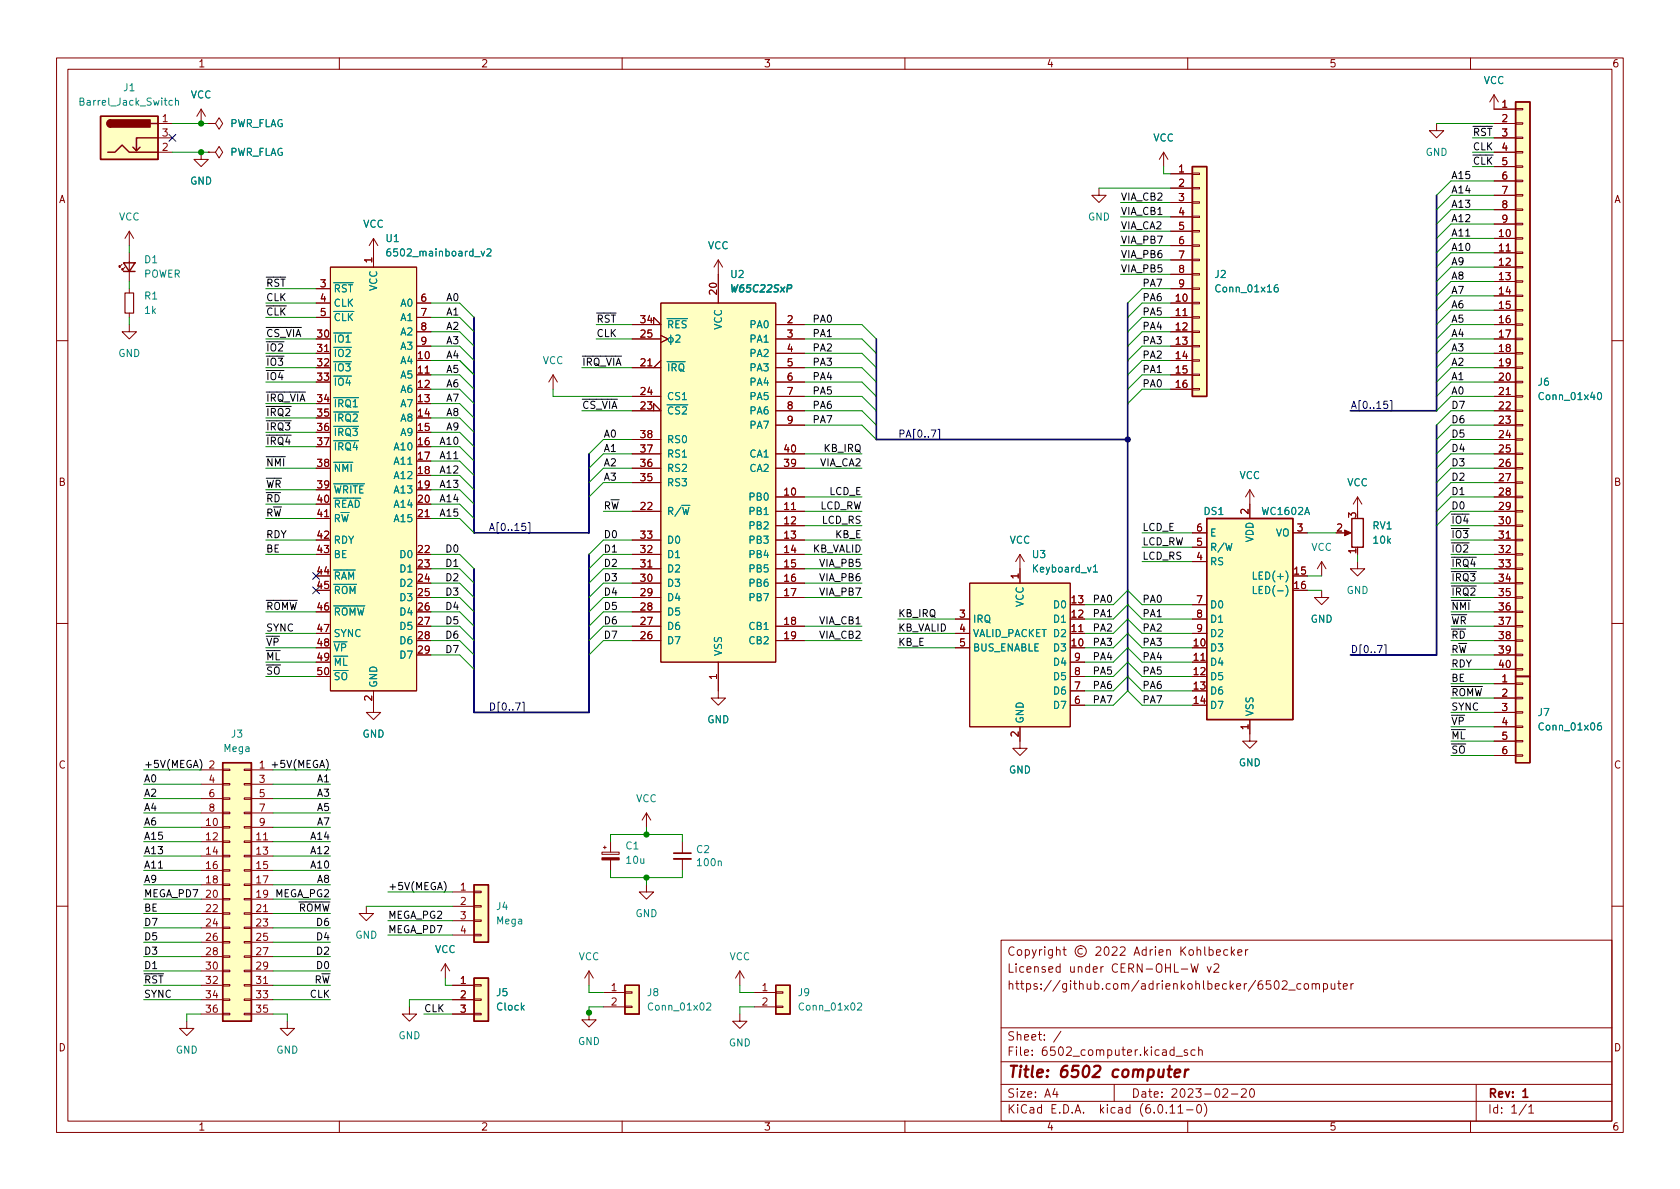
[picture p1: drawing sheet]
<svg xmlns="http://www.w3.org/2000/svg" width="297mm" height="210mm" viewBox="0 0 297 210" stroke-linecap="round" stroke-linejoin="round" font-family="sans-serif">
<g fill="none" stroke="#840000" stroke-width=".18">
<path d="M10 10.2h277v190.1h-277zM12 12.2h273v186.1h-273zM35.6 19.3l-.8 1.3M35.6 19.3v2.5M35.6 19.3l.7 1.3M60 10.2v2M110 10.2v2M160 10.2v2M210 10.2v2M260 10.2v2M264.2 16.8v2.5h3.8M264.2 16.8l-.8 1.2"/>
<path d="M264.2 16.8l.7 1.2M268 19.2h1.2v.2h-1.2zM27.9 21.8h2.6M27.9 24.4h2.6M27.9 26.9h2.6M35.6 26.9v1.3h1.2l-1.2 1.3-1.3-1.3h1.3M36.8 26.9h1.3l.6-1 .7 1-.7 1-.6-1M36.8 26.9h.1M36.8 21.8h1.3l.6-1 .7 1-.7 1.1-.6-1.1M36.8 21.8h.1M194.3 33.3v1.2h1.3l-1.3 1.3-1.3-1.3h1.3M205.7 26.9l-.7 1.3"/>
<path d="M205.7 26.9v2.6M205.7 26.9l.8 1.3M207 30.7h3.8M207 33.3h3.8M207 35.8h3.8M207 38.3h3.8M210.8 38.2h1.3v.3h-1.3zM210.8 35.7h1.3v.2h-1.3zM210.8 33.1h1.3v.3h-1.3zM210.8 30.6h1.3v.3h-1.3zM254 21.8v1.3h1.3l-1.3 1.3-1.3-1.3h1.3M264.2 21.8h3.8"/>
<path d="M264.2 24.4h3.8M264.2 26.9h3.8M264.2 29.5h3.8M264.2 32h3.8M264.2 34.5h3.8M264.2 37.1h3.8M264.2 39.6h3.8M268 39.5h1.2v.2h-1.2zM268 37h1.2v.2h-1.2zM268 34.4h1.2v.3h-1.2zM268 31.9h1.2v.2h-1.2zM268 29.3h1.2v.3h-1.2z"/>
<path d="M268 26.8h1.2v.2h-1.2zM268 24.3h1.2v.2h-1.2zM268 21.7h1.2v.3h-1.2zM21.6 46.7l-.5 .5v-.2v.2h.2M22.1 47.2l-.5 .5v-.2v.2h.2M22.9 57.4v1.3h1.2l-1.2 1.2-1.3-1.2h1.3M22.9 40.9v2.5M22.9 44.7v5.1M22.9 51v.8M22.9 55.4v.7M22.9 40.9l-.8 1.3M22.9 40.9l.7 1.3"/>
<path d="M55.9 59.9h2.5M55.9 53.6h2.5M55.9 56.1h2.5M55.9 51h2.5M58.4 47.2h15.3v75h-15.3zM66 42.2v5M66 42.2l-.7 1.2M66 42.2l.8 1.2M73.7 53.6h2.5M73.7 56.1h2.5M73.7 58.7h2.5M111.8 57.4h5l-1.2-1.3v1.3"/>
<path d="M111.8 59.9h5M116.8 53.6h20.4v63.5h-20.4zM116.8 59.3l1.3 .6-1.3 .7M127 46v7.6M127 46l-.8 1.2M127 46l.8 1.2M137.2 57.4h5M137.2 59.9h5M207 53.6h3.8M207 56.1h3.8M207 58.7h3.8M207 40.9h3.8"/>
<path d="M207 43.4h3.8M207 46h3.8M207 48.5h3.8M207 51h3.8M209.2 55.8h.7M210.8 58.5h1.3v.3h-1.3zM210.8 56h1.3v.3h-1.3zM210.8 53.5h1.3v.2h-1.3zM210.8 50.9h1.3v.3h-1.3zM210.8 48.4h1.3v.2h-1.3zM210.8 45.8h1.3v.3h-1.3zM210.8 43.3h1.3v.3h-1.3z"/>
<path d="M210.8 40.8h1.3v.2h-1.3zM264.2 42.2h3.8M264.2 44.7h3.8M264.2 47.2h3.8M264.2 49.8h3.8M264.2 52.3h3.8M264.2 54.9h3.8M264.2 57.4h3.8M264.2 59.9h3.8M266.3 44.4h.7M268 59.8h1.2v.3h-1.2zM268 57.3h1.2v.2h-1.2z"/>
<path d="M268 54.7h1.2v.3h-1.2zM268 52.2h1.2v.2h-1.2zM268 49.7h1.2v.2h-1.2zM268 47.1h1.2v.3h-1.2zM268 44.6h1.2v.2h-1.2zM268 42h1.2v.3h-1.2zM10 60.2h2M55.9 62.5h2.5M55.9 65h2.5M55.9 67.6h2.5M55.9 71.4h2.5M55.9 73.9h2.5"/>
<path d="M55.9 76.4h2.5M55.9 79h2.5M57.4 62.2h.7M73.7 61.2h2.5M73.7 63.7h2.5M73.7 66.3h2.5M73.7 68.8h2.5M73.7 71.4h2.5M73.7 73.9h2.5M73.7 76.4h2.5M73.7 79h2.5M75.2 66h.7"/>
<path d="M97.8 66.3l-.8 1.3M97.8 66.3v2.5M97.8 66.3l.8 1.3M111.8 72.6h5l-1.2-1.2v1.2M111.8 65h5M111.8 70.1h5M111.8 77.7h5M114.5 64.7h.8M116.8 63.7l-1.2 1.3M137.2 62.5h5M137.2 65h5M137.2 67.6h5"/>
<path d="M137.2 70.1h5M137.2 72.6h5M137.2 75.2h5M207 61.2h3.8M207 63.7h3.8M207 66.3h3.8M207 68.8h3.8M210.8 68.7h1.3v.3h-1.3zM210.8 66.2h1.3v.2h-1.3zM210.8 63.6h1.3v.3h-1.3zM210.8 61.1h1.3v.2h-1.3zM264.2 62.5h3.8"/>
<path d="M264.2 65h3.8M264.2 67.6h3.8M264.2 70.1h3.8M264.2 72.6h3.8M264.2 75.2h3.8M264.2 77.7h3.8M266.3 69.8h.7M268 77.6h1.2v.2h-1.2zM268 75.1h1.2v.2h-1.2zM268 72.5h1.2v.3h-1.2zM268 70h1.2v.2h-1.2zM268 67.4h1.2v.3h-1.2z"/>
<path d="M268 64.9h1.2v.2h-1.2zM268 62.4h1.2v.2h-1.2zM285 60.2h2M55.9 82.8h2.5M55.9 95.5h2.5M55.9 98h2.5M55.9 86.6h2.5M55.9 89.1h2.5M55.9 91.7h2.5M57.4 91.4h.7M73.7 98h2.5M73.7 81.5h2.5"/>
<path d="M73.7 84.1h2.5M73.7 86.6h2.5M73.7 89.1h2.5M73.7 91.7h2.5M75.2 91.4h.7M111.8 80.3h5M111.8 82.8h5M111.8 85.3h5M111.8 90.4h5M111.8 95.5h5M111.8 98h5M137.2 80.3h5"/>
<path d="M137.2 82.8h5M137.2 87.9h5M137.2 90.4h5M137.2 93h5M137.2 95.5h5M137.2 98h5M139.9 90.1h.8M180.3 98l-.7 1.3M180.3 98v5.1M180.3 98l.8 1.3M210.8 94.2h2.6M210.8 99.3h2.6"/>
<path d="M210.8 96.8h2.6M221 86.6l-.8 1.3M221 86.6v5.1M221 86.6l.7 1.3M228.6 94.2h2.5M233.7 99.3l-.8 1.3M233.7 99.3v2.5M233.7 99.3l.7 1.3M237.5 94.2h1M240 99.3v1.3h1.3l-1.3 1.2-1.2-1.2h1.2M240 87.9v2.5M240 96.8v1.2"/>
<path d="M240 87.9l-.7 1.2M240 87.9l.8 1.2M264.2 80.3h3.8M264.2 82.8h3.8M264.2 85.3h3.8M264.2 87.9h3.8M264.2 90.4h3.8M264.2 93h3.8M264.2 95.5h3.8M264.2 98h3.8M266.3 95.2h.7M268 97.9h1.2v.3h-1.2z"/>
<path d="M268 95.4h1.2v.2h-1.2zM268 92.8h1.2v.3h-1.2zM268 90.3h1.2v.2h-1.2zM268 87.8h1.2v.2h-1.2zM268 85.2h1.2v.3h-1.2zM268 82.7h1.2v.2h-1.2zM268 80.1h1.2v.3h-1.2zM10 110.2h2M55.9 108.2h2.5M55.9 114.5h2.5M55.9 117.1h2.5M55.9 119.6h2.5"/>
<path d="M55.9 101.8h2.5M55.9 104.4h2.5M55.9 112h2.5M73.7 100.6h2.5M73.7 103.1h2.5M73.7 105.7h2.5M73.7 108.2h2.5M73.7 110.7h2.5M73.7 113.3h2.5M73.7 115.8h2.5M111.8 100.6h5M111.8 103.1h5"/>
<path d="M111.8 105.7h5M111.8 108.2h5M111.8 110.7h5M111.8 113.3h5M114.5 100.3h.8M127 117.1v6.3h1.3l-1.3 1.3-1.3-1.3h1.3M137.2 100.6h5M137.2 103.1h5M137.2 105.7h5M137.2 110.7h5M137.2 113.3h5M168.9 114.5h2.5"/>
<path d="M168.9 109.5h2.5M168.9 112h2.5M171.4 103.1h17.8v25.4h-17.8zM189.2 114.5h2.6M189.2 117.1h2.6M189.2 119.6h2.6M189.2 106.9h2.6M189.2 109.5h2.6M189.2 112h2.6M190.7 111.7h.8M210.8 114.5h2.6M210.8 117.1h2.6"/>
<path d="M210.8 119.6h2.6M210.8 106.9h2.6M210.8 109.5h2.6M210.8 112h2.6M212.3 116.8h.8M228.6 101.8h2.5M228.6 104.4h2.5M233.7 104.4v1.3h1.2l-1.2 1.2-1.3-1.2h1.3M264.2 100.6h3.8M264.2 103.1h3.8M264.2 105.7h3.8M264.2 108.2h3.8"/>
<path d="M264.2 110.7h3.8M264.2 113.3h3.8M264.2 115.8h3.8M264.2 118.4h3.8M268 118.2h1.2v.3h-1.2zM268 115.7h1.2v.2h-1.2zM268 113.2h1.2v.2h-1.2zM268 110.6h1.2v.3h-1.2zM268 108.1h1.2v.2h-1.2zM268 105.5h1.2v.3h-1.2zM268 103h1.2v.2h-1.2zM268 100.5h1.2v.2h-1.2z"/>
<path d="M285 110.2h2M35.6 136.1h3.8M35.6 138.7h3.8M39.4 138.6h1.2v.2h-1.2zM39.4 136h1.2v.3h-1.2zM43.2 138.6h1.2v.2h-1.2zM43.2 136h1.2v.3h-1.2zM44.4 136.1h3.9M44.4 138.7h3.9M66 122.2v3.8h1.3l-1.3 1.2-1.2-1.2h1.2M180.3 128.5v3.8h1.3l-1.3 1.3-1.2-1.3h1.2M189.2 122.2h2.6"/>
<path d="M189.2 124.7h2.6M210.8 122.2h2.6M210.8 124.7h2.6M221 127.2v3.9h1.2l-1.2 1.2-1.3-1.2h1.3M264.2 120.9h3.8M264.2 123.4h3.8M264.2 126h3.8M264.2 128.5h3.8M264.2 131.1h3.8M264.2 133.6h3.8M268 133.5h1.2v.2h-1.2zM268 130.9h1.2v.3h-1.2z"/>
<path d="M268 128.4h1.2v.2h-1.2zM268 125.9h1.2v.2h-1.2zM268 123.3h1.2v.3h-1.2zM268 120.8h1.2v.2h-1.2zM35.6 146.3h3.8M35.6 148.8h3.8M35.6 151.4h3.8M35.6 153.9h3.8M35.6 156.5h3.8M35.6 159h3.8M35.6 141.2h3.8M35.6 143.8h3.8"/>
<path d="M39.4 158.9h1.2v.2h-1.2zM39.4 156.3h1.2v.3h-1.2zM39.4 153.8h1.2v.2h-1.2zM39.4 151.3h1.2v.2h-1.2zM39.4 148.7h1.2v.3h-1.2zM39.4 146.2h1.2v.2h-1.2zM39.4 143.6h1.2v.3h-1.2zM39.4 141.1h1.2v.2h-1.2zM43.2 158.9h1.2v.2h-1.2zM43.2 156.3h1.2v.3h-1.2zM43.2 153.8h1.2v.2h-1.2zM43.2 151.3h1.2v.2h-1.2z"/>
<path d="M43.2 148.7h1.2v.3h-1.2zM43.2 146.2h1.2v.2h-1.2zM43.2 143.6h1.2v.3h-1.2zM43.2 141.1h1.2v.2h-1.2zM44.4 146.3h3.9M44.4 148.8h3.9M44.4 151.4h3.9M44.4 153.9h3.9M44.4 156.5h3.9M44.4 159h3.9M44.4 141.2h3.9M44.4 143.8h3.9"/>
<path d="M46.6 148.5h.7M80 157.7h3.8M83.8 157.6h1.3v.3h-1.3zM106.4 150.7h3.1v.4h-3.1zM106.7 149.9h.5M106.9 149.6v.5M107.9 148.8v1.9M107.9 152.1v1.8M114.3 156.5v1.2h1.3l-1.3 1.3-1.3-1.3h1.3M114.3 143.8l-.8 1.2M114.3 143.8v2.5M114.3 143.8l.8 1.2"/>
<path d="M120.6 148.8v2.1M120.6 151.9v2M10 160.2h2M35.6 174.2h3.8M35.6 176.8h3.8M35.6 179.3h3.8M35.6 161.5h3.8M35.6 164.1h3.8M35.6 166.6h3.8M35.6 169.2h3.8M35.6 171.7h3.8M39.4 179.2h1.2v.2h-1.2z"/>
<path d="M39.4 176.7h1.2v.2h-1.2zM39.4 174.1h1.2v.3h-1.2zM39.4 171.6h1.2v.2h-1.2zM39.4 169h1.2v.3h-1.2zM39.4 166.5h1.2v.2h-1.2zM39.4 164h1.2v.2h-1.2zM39.4 161.4h1.2v.3h-1.2zM43.2 179.2h1.2v.2h-1.2zM43.2 176.7h1.2v.2h-1.2zM43.2 174.1h1.2v.3h-1.2zM43.2 171.6h1.2v.2h-1.2zM43.2 169h1.2v.3h-1.2z"/>
<path d="M43.2 166.5h1.2v.2h-1.2zM43.2 164h1.2v.2h-1.2zM43.2 161.4h1.2v.3h-1.2zM44.4 174.2h3.9M44.4 176.8h3.9M44.4 179.3h3.9M44.4 161.5h3.9M44.4 164.1h3.9M44.4 166.6h3.9M44.4 169.2h3.9M44.4 171.7h3.9M46.6 173.9h.7"/>
<path d="M46.6 161.2h.7M64.8 160.3v1.2h1.2l-1.2 1.3-1.3-1.3h1.3M72.4 178v1.3h1.3l-1.3 1.3-1.3-1.3h1.3M78.7 170.4l-.7 1.3M78.7 170.4v2.6M78.7 170.4l.8 1.3M80 174.2h3.8M80 176.8h3.8M80 179.3h3.8M80 160.3h3.8M80 162.8h3.8M80 165.3h3.8"/>
<path d="M83.8 179.2h1.3v.2h-1.3zM83.8 176.7h1.3v.2h-1.3zM83.8 174.1h1.3v.3h-1.3zM83.8 165.2h1.3v.3h-1.3zM83.8 162.7h1.3v.2h-1.3zM83.8 160.1h1.3v.3h-1.3zM104.1 179.1v1.2h1.3l-1.3 1.3-1.2-1.3h1.2M104.1 171.7l-.7 1.3M104.1 171.7v2.5M104.1 171.7l.8 1.3M106.7 175.5h3.8M106.7 178h3.8"/>
<path d="M110.5 177.9h1.3v.3h-1.3zM110.5 175.4h1.3v.2h-1.3zM130.8 179.3v1.3h1.3l-1.3 1.3-1.3-1.3h1.3M130.8 171.7l-.8 1.3M130.8 171.7v2.5M130.8 171.7l.8 1.3M133.3 175.5h3.9M133.3 178h3.9M137.2 177.9h1.2v.3h-1.2zM137.2 175.4h1.2v.2h-1.2zM177 166.3h108v32h-108zM187.4 171l-.4-.1-.3 .3v.4l.2 .3h.5"/>
<path d="M187.4 170.4v1.5M187.9 167.9h.6M188.1 167.4v1.3l.4 .2M191.4 167.8a.52 .52 0 0 0-.8 .4 .52 .52 0 0 0 .8 .4M193.8 167.6l.6-.2 .2 .2v.3l-.9 1h.9M195.4 167.6l.2-.2a.81 .81 0 0 1 .6 .7 .81 .81 0 0 1-.3 .8h-.2a.81 .81 0 0 1-.3-1.3zM196.6 167.6l.6-.2 .2 .2 .1 .3-.9 1h.9M198.1 167.6l.5-.2 .3 .2v.3l-.9 1h.9M210.6 170.4l.3 1.5 .3-1 .3 1 .4-1.5M220.2 167.9v1M220.6 167.9l-.2 .1-.2 .2M226.7 173.6l.6-.2 .2 .2 .1 .3-1 1h1"/>
<path d="M227.9 175.1h1.1M230 174l-.4-.1-.3 .3v.4l.1 .3h.6M230.7 174l.4-.1 .3 .3v.4l-.3 .3h-.4l-.1-.3v-.4zM232 174.1l.2-.2 .4 .1v.9M232 173.9v1M232.6 174.1l.3-.2 .3 .1 .1 .9M234 174l.4-.1 .3 .3v.4l-.1 .3h-.6M234 173.9v1.5M235.4 173.9v1h.4l.2-.1M236 173.9v1M236.5 173.9h.6M236.7 173.4v1.3l.4 .2"/>
<path d="M237.5 174.4l.7-.1-.1-.3-.4-.1-.2 .2 .1 .8h.5M238.9 173.9v1M239.3 173.9l-.3 .1-.1 .2M285 160.2h2M33 180.6v1.3h1.3l-1.3 1.2-1.3-1.2h1.3M50.8 180.6v1.3h1.3l-1.3 1.2-1.3-1.2h1.3M60 198.3v2M110 198.3v2M160 198.3v2M177 194.8h108M177 191.8h108M177 187.8h108"/>
<path d="M177 181.8h108M182.5 186.5v.1M182.5 185.7v.1M184.6 183.8v.1M184.6 183v.1M187.6 182.4l-1.3 1.9M197 191.8v3M209.9 185.7l-.3-.1-.2 .2v.3l.5 .1v.4h-.5M210 198.3v2M211.3 185.7l-.4-.1-.3 .3v.4l.1 .3h.6M211.8 195.4l.1-.1a.81 .81 0 0 1 .6 .7 .81 .81 0 0 1-.3 .8h-.1a.81 .81 0 0 1-.6-.6 .81 .81 0 0 1 .3-.8zM211.9 185.8l.2-.2 .4 .1 .1 .9"/>
<path d="M211.9 185.1v1.5M212.9 195.1a1.72 1.72 0 0 1 0 2.3M217.7 193.5h1.2M219.5 192.7l.6-.2 .2 .2 .1 .3-1 1h1M221.1 192.7l.2-.2a.81 .81 0 0 1 .6 .7 .81 .81 0 0 1-.3 .8h-.2a.81 .81 0 0 1-.3-1.3zM260 198.3v2M261 191.8v6.5M270.3 195.8l.4-.5v1.5M270.3 196.8h.9"/>
<circle cx="191.1" cy="168.2" r="1"/>
</g>
<path d="M193.5 188.7l.3-.2h.4a.45 .45 0 0 1 .3 .5l-.1 .3-1.3 1.2h1.3" fill="none" stroke="#840000" stroke-width=".4"/>
<g fill="#ffffc2" stroke="#ffffc2" stroke-width=".18">
<path d="M268 18h2.5v101.6h-2.5z"/>
<path d="M268 119.6h2.5v15.3h-2.5z"/>
<path d="M210.8 29.5h2.6v40.6h-2.6z"/>
<path d="M213.4 91.7h15.2v35.5h-15.2z"/>
<path d="M17.8 20.6h10.1v7.6h-10.1z"/>
<path d="M83.8 173h2.6v7.6h-2.6z"/>
<path d="M83.8 156.5h2.6v10.1h-2.6z"/>
<path d="M137.2 174.2h2.5v5.1h-2.5z"/>
<path d="M110.5 174.2h2.5v5.1h-2.5z"/>
<path d="M58.4 47.2h15.3v75h-15.3z"/>
<path d="M171.4 103.1h17.8v25.4h-17.8z"/>
<path d="M39.4 134.9h5v45.7h-5z"/>
<path d="M116.8 53.6h20.4v63.5h-20.4z"/>
</g>
<g fill="none" stroke="#840000" stroke-width=".25">
<path d="M268 18h2.5v101.6h-2.5zM17.8 20.6h10.1v7.6h-10.1zM19 26.9h1.3l1.3-1.3 1.3 1.3h5M19.6 21.2a.64 .64 0 0 0-.7 .6 .64 .64 0 0 0 .7 .7M24.8 26l-.7 .7M26.7 21.8h1.2M27.9 24.4h-3.8v2.3l-.6-.7M210.8 29.5h2.6v40.6h-2.6zM21.8 46.5h2.1l-1 1.5zM21.8 48h2.1M213.4 91.7h15.2v35.5h-15.2zM239 91.7h2v5.1h-2z"/>
<path d="M268 119.6h2.5v15.3h-2.5zM39.4 134.9h5v45.7h-5zM83.8 156.5h2.6v10.1h-2.6zM83.8 173h2.6v7.6h-2.6zM110.5 174.2h2.5v5.1h-2.5zM137.2 174.2h2.5v5.1h-2.5z"/>
</g>
<g fill="none" stroke="#008484" stroke-width=".18">
<path d="M30.5 17.8h-.4l-.2 .2 .1 .5h.5M31 17.9l.2-.1h.3l.1 .8M31 17.3v1.3M59 50h3.5M59 58.9h3.1M83.9 45.4h1M85.1 44.4l.3 .9 .3-.9M86.1 44.1l.5-.1 .2 .4-.8 .9h.8M117.9 56.3h3.7M118.6 59.2v1.7M119.5 59.4l.5-.2 .2 .4-.8 .9h.8M225.9 50.4h-.4a.86 .86 0 0 0 0 1.2l.5-.1v-.4l-.2-.3h-.3l-.2 .3"/>
<path d="M59 70.3h4.4M117.9 64h3.2M120.4 71.6h1.2M282.6 69.5l.1-.1a.68 .68 0 0 1 .5 .6 .68 .68 0 0 1-.5 .7 .85 .85 0 0 1-.1-1.2zM59 81.7h3.4M59 85.6h5.4M120.5 89.4h1.5M59 100.8h3.8M59 107.1h5.5M193.3 100.2l.4-.3v1.3M193.3 101.2h.8M227.4 101a1.46 1.46 0 0 1 0 1.9"/>
<path d="M227.4 103.5a1.46 1.46 0 0 1 0 1.9M283 127.8l-.3 .1a.86 .86 0 0 0 0 1.2l.4-.1 .1-.5-.3-.2h-.2l-.3 .2M127 152.4l.2-.2 .3 .1v.8M125 177.5l.4-.1 .3 .3-.8 .9h.8M151.6 177.5l.5-.1 .3 .3-.8 .9h.8"/>
<circle cx="118.6" cy="60.1" r=".44"/>
</g>
<g fill="#840000" stroke="#840000" stroke-width=".18">
<path d="M237.7 93.7l1.2 .5-1.2 .5z"/>
<path d="M106.4 151.7h3.1v.4h-3.1z"/>
</g>
<path d="M22.1 51.8h1.5v3.6h-1.5z" fill="none" stroke="#840000" stroke-width=".2"/>
<g fill="#840000" stroke="#840000" stroke-width=".25">
<path d="M19.1 21.4l.5-.2v1.3a.64 .64 0 0 1-.6-.4 .64 .64 0 0 1 .1-.7z"/>
<path d="M19.6 21.2h6.9v1.3h-6.9z"/>
</g>
<path d="M119.1 151.9h3.1" fill="none" stroke="#840000" stroke-width=".33"/>
<path d="M119.1 150.9h3.1" fill="none" stroke="#840000" stroke-width=".3"/>
<path d="M139.2 51h.6l.2-.2-.1-.3-.1-.1h-.5l-.2 1.2" fill="none" stroke="#008484" stroke-width=".25"/>
<g fill="none" stroke="#000084" stroke-width=".18">
<path d="M29.9 23.8l1.2 1.2M31.1 23.8l-1.2 1.2M165.8 75.9h.3v1.8h-.3M245.3 71h-.6l-.1 .6 .2-.2 .4 .1 .2 .2-.1 .4-.2 .1-.5-.1M245.8 70.8h.3v1.9h-.3M92.9 92.5h-.6l-.1 .7 .2-.2 .4 .1 .2 .2-.1 .4-.2 .1-.5-.1M93.4 92.4h.3v1.8h-.3M55.3 101.2l1.2 1.3M55.3 103.8l1.2 1.2M56.5 101.2l-1.2 1.3M56.5 103.8l-1.2 1.2M244.8 114h.3v1.8h-.3"/>
<path d="M92.4 124.2h.3v1.8h-.3"/>
</g>
<path d="M107.1 89.4l.6-.1 .1-.1-.1-.3-.6-.2v1.3M107.4 89.4l.4 .6M108 88.4h1.5M108.2 88.7l.3 1.3 .3-.9 .2 .9 .3-1.3M48 118l-.4-.1-.2 .2v.3l.5 .3 .1 .3-.2 .2h-.5M48.7 118l.1-.1a.43 .43 0 0 1 .6 .5v.4a.42 .42 0 0 1-.5 .4 .42 .42 0 0 1-.4-.4v-.4zM35.3 134.3a1.46 1.46 0 0 1 0 1.9M57.7 134.3a1.46 1.46 0 0 1 0 1.9M257.6 132l-.5-.1-.2 .3 .1 .3 .5 .2v.4l-.2 .1-.4-.1M258.1 132.1l.3-.2a.43 .43 0 0 1 .5 .4v.5a.42 .42 0 0 1-.4 .4 .42 .42 0 0 1-.4-.4zM78.5 155.9a1.46 1.46 0 0 1 0 1.9" fill="none" stroke="#000" stroke-width=".18"/>
<path d="M254 34.5v38.1h-15.2M83.8 56.1v38.1h20.3v-13.9M154.9 59.9v17.8h44.5M199.4 53.6v68.6M254 75.2v40.6h-15.2M104.1 98v28h-20.3v-25.4" fill="none" stroke="#000084" stroke-width=".3"/>
<g fill="none" stroke="#008400" stroke-width=".18">
<path d="M30.5 21.8h6.3M30.5 26.9h6.3M194.3 33.3h12.7M198.1 35.8h8.9M198.1 38.3h8.9M205.7 29.5v1.2h1.3M254 21.8h10.2M260.3 26.9h3.9M260.3 24.4h3.9M260.3 29.5h3.9M264.2 39.6h-7.7l-2.5 2.6M264.2 37.1h-7.7l-2.5 2.5"/>
<path d="M264.2 34.5h-7.7l-2.5 2.6M264.2 32h-7.7l-2.5 2.5M22.9 43.4v1.3M22.9 49.8v1.2M22.9 56.1v1.3M47 59.9h8.9M47 56.1h8.9M47 53.6h8.9M47 51h8.9M76.2 56.1h5.1l2.5 2.6M76.2 53.6h5.1l2.5 2.5M76.2 58.7h5.1l2.5 2.5"/>
<path d="M105.4 59.9h6.4M105.4 57.4h6.4M142.2 59.9h10.2l2.5 2.6M142.2 57.4h10.2l2.5 2.5M198.1 46h8.9M198.1 43.4h8.9M198.1 48.5h8.9M198.1 40.9h8.9M207 56.1h-5.1l-2.5 2.6M207 53.6h-5.1l-2.5 2.5M207 51h-5.1l-2.5 2.6M207 58.7h-5.1l-2.5 2.5"/>
<path d="M264.2 59.9h-7.7l-2.5 2.6M264.2 57.4h-7.7l-2.5 2.5M264.2 42.2h-7.7l-2.5 2.5M264.2 44.7h-7.7l-2.5 2.5M264.2 47.2h-7.7l-2.5 2.6M264.2 54.9h-7.7l-2.5 2.5M264.2 49.8h-7.7l-2.5 2.5M264.2 52.3h-7.7l-2.5 2.6M47 67.6h8.9M47 62.5h8.9M47 65h8.9M47 79h8.9"/>
<path d="M47 76.4h8.9M47 73.9h8.9M47 71.4h8.9M76.2 61.2h5.1l2.5 2.5M76.2 68.8h5.1l2.5 2.6M76.2 79h5.1l2.5 2.5M76.2 66.3h5.1l2.5 2.5M76.2 76.4h5.1l2.5 2.6M76.2 73.9h5.1l2.5 2.5M76.2 71.4h5.1l2.5 2.5M76.2 63.7h5.1l2.5 2.6M97.8 68.8v1.3h14"/>
<path d="M102.9 72.6h8.9M102.9 65h8.9M111.8 77.7h-5.1l-2.6 2.6M142.2 72.6h10.2l2.5 2.6M142.2 70.1h10.2l2.5 2.5M142.2 67.6h10.2l2.5 2.5M142.2 62.5h10.2l2.5 2.5M142.2 65h10.2l2.5 2.6M142.2 75.2h10.2l2.5 2.5M207 61.2h-5.1l-2.5 2.5M207 68.8h-5.1l-2.5 2.6M207 66.3h-5.1l-2.5 2.5"/>
<path d="M207 63.7h-5.1l-2.5 2.6M264.2 72.6h-7.7l-2.5 2.6M264.2 70.1h-7.7l-2.5 2.5M264.2 67.6h-7.7l-2.5 2.5M264.2 62.5h-7.7l-2.5 2.5M264.2 65h-7.7l-2.5 2.6M264.2 77.7h-7.7l-2.5 2.6M264.2 75.2h-7.7l-2.5 2.5M47 95.5h8.9M47 98h8.9M47 82.8h8.9M47 86.6h8.9"/>
<path d="M47 89.1h8.9M47 91.7h8.9M76.2 98h5.1l2.5 2.6M76.2 81.5h5.1l2.5 2.6M76.2 86.6h5.1l2.5 2.5M76.2 89.1h5.1l2.5 2.6M76.2 91.7h5.1l2.5 2.5M76.2 84.1h5.1l2.5 2.5M106.7 90.4h5.1M111.8 95.5h-5.1l-2.6 2.5M111.8 98h-5.1l-2.6 2.6M111.8 85.3h-5.1l-2.6 2.6"/>
<path d="M111.8 80.3h-5.1l-2.6 2.5M111.8 82.8h-5.1l-2.6 2.5M142.2 95.5h10.2M142.2 90.4h10.2M142.2 93h10.2M142.2 98h10.2M142.2 87.9h10.2M142.2 80.3h10.2M142.2 82.8h10.2M201.9 94.2h8.9M201.9 96.8h8.9M201.9 99.3h8.9"/>
<path d="M231.1 94.2h5.1M240 98v1.3M256.5 95.5h7.7M256.5 93h7.7M256.5 98h7.7M264.2 90.4h-7.7l-2.5 2.6M264.2 87.9h-7.7l-2.5 2.5M264.2 85.3h-7.7l-2.5 2.6M264.2 80.3h-7.7l-2.5 2.5M264.2 82.8h-7.7l-2.5 2.5M47 108.2h8.9M47 112h8.9"/>
<path d="M47 114.5h8.9M47 117.1h8.9M47 119.6h8.9M76.2 108.2h5.1l2.5 2.5M76.2 103.1h5.1l2.5 2.6M76.2 105.7h5.1l2.5 2.5M76.2 113.3h5.1l2.5 2.5M76.2 100.6h5.1l2.5 2.5M76.2 110.7h5.1l2.5 2.6M76.2 115.8h5.1l2.5 2.6M111.8 108.2h-5.1l-2.6 2.5M111.8 103.1h-5.1l-2.6 2.6"/>
<path d="M111.8 105.7h-5.1l-2.6 2.5M111.8 113.3h-5.1l-2.6 2.5M111.8 100.6h-5.1l-2.6 2.5M111.8 110.7h-5.1l-2.6 2.6M142.2 103.1h10.2M142.2 105.7h10.2M142.2 113.3h10.2M142.2 100.6h10.2M142.2 110.7h10.2M158.7 112h10.2M158.7 114.5h10.2M158.7 109.5h10.2"/>
<path d="M191.8 112h5l2.6-2.5 2.5 2.5h8.9M191.8 114.5h5l2.6-2.5 2.5 2.5h8.9M191.8 109.5h5l2.6-2.6 2.5 2.6h8.9M191.8 106.9h5l2.6-2.5 2.5 2.5h8.9M191.8 117.1h5l2.6-2.6 2.5 2.6h8.9M191.8 119.6h5l2.6-2.5 2.5 2.5h8.9M231.1 101.8h2.6M231.1 104.4h2.6M256.5 108.2h7.7M256.5 103.1h7.7M256.5 105.7h7.7M256.5 113.3h7.7"/>
<path d="M256.5 100.6h7.7M256.5 110.7h7.7M256.5 115.8h7.7M256.5 118.4h7.7M25.4 138.7h10.2M25.4 136.1h10.2M48.3 138.7h10.1M48.3 136.1h10.1M191.8 124.7h5l2.6-2.5 2.5 2.5h8.9M191.8 122.2h5l2.6-2.6 2.5 2.6h8.9M256.5 126h7.7M256.5 123.4h7.7"/>
<path d="M256.5 120.9h7.7M256.5 128.5h7.7M256.5 133.6h7.7M256.5 131.1h7.7M25.4 146.3h10.2M25.4 148.8h10.2M25.4 143.8h10.2M25.4 141.2h10.2M25.4 151.4h10.2M25.4 153.9h10.2M25.4 156.5h10.2M25.4 159h10.2"/>
<path d="M48.3 146.3h10.1M48.3 148.8h10.1M48.3 143.8h10.1M48.3 141.2h10.1M48.3 151.4h10.1M48.3 153.9h10.1M48.3 156.5h10.1M48.3 159h10.1M68.6 157.7h11.4M107.9 153.9v1.3h12.7v-1.3M107.9 148.8v-1.2h12.7v1.2M114.3 146.3v1.3"/>
<path d="M114.3 155.2v1.3M25.4 174.2h10.2M25.4 176.8h10.2M25.4 166.6h10.2M25.4 171.7h10.2M25.4 169.2h10.2M25.4 164.1h10.2M25.4 161.5h10.2M35.6 179.3h-2.6v1.3M48.3 174.2h10.1M48.3 176.8h10.1M48.3 179.3h2.5v1.3"/>
<path d="M48.3 166.6h10.1M48.3 171.7h10.1M48.3 169.2h10.1M48.3 164.1h10.1M48.3 161.5h10.1M64.8 160.3h15.2M68.6 162.8h11.4M68.6 165.3h11.4M74.9 179.3h5.1M78.7 173v1.2h1.3M80 176.8h-7.6v1.2M104.1 174.2v1.3h2.6"/>
<path d="M106.7 178h-2.6v1.3M130.8 174.2v1.3h2.5M133.3 178h-2.5v1.3"/>
</g>
<g fill="#008400" stroke="#008400" stroke-width=".18">
<circle cx="35.6" cy="26.9" r=".46"/>
<circle cx="35.6" cy="21.8" r=".46"/>
<circle cx="114.3" cy="155.2" r=".46"/>
<circle cx="104.1" cy="179.1" r=".46"/>
<circle cx="114.3" cy="147.6" r=".46"/>
</g>
<circle cx="199.4" cy="77.7" r=".46" fill="#000084" stroke="#000084" stroke-width=".18"/>
<g font-size="2.8" fill="#840000">
<text x="178" y="191.2">Title:</text>
<text x="187.3" y="191.2">6502</text>
<text x="196.8" y="191.2">computer</text>
</g>
<g font-size="2.1" fill="#840000">
<text x="178" y="172.5">Licensed</text>
<text x="178" y="169.5">Copyright</text>
<text x="189" y="172.5">under</text>
<text x="196.6" y="172.5">CERN-OHL-W</text>
<text x="200.7" y="169.5">Adrien</text>
<text x="209" y="169.5">Kohlbecker</text>
<text x="213.6" y="172.5">v2</text>
<text x="178" y="175.5">https://github.com/adrienkohlbecker/6502_computer</text>
<text x="178" y="184.5">Sheet:</text>
<text x="178" y="187.2">File:</text>
<text x="184.4" y="187.2">6502_computer.kicad_sch</text>
<text x="178" y="197.4">KiCad</text>
<text x="178" y="194.6">Size:</text>
<text x="184.7" y="194.6">A4</text>
<text x="185.7" y="197.4">E.D.A.</text>
<text x="194.6" y="197.4">kicad</text>
<text x="200" y="194.6">Date:</text>
<text x="201.8" y="197.4">(6.0.11-0)</text>
<text x="207" y="194.6">2023-02-20</text>
<text x="263" y="194.6">Rev:</text>
<text x="263" y="197.4">Id:</text>
<text x="267.1" y="197.4">1/1</text>
<text x="269.1" y="194.6">1</text>
</g>
<g font-size="1.8" fill="#008484">
<text x="21.7" y="16.5">J1</text>
<text x="33.7" y="17.8">VCC</text>
<text x="262.3" y="15.2">VCC</text>
<text x="13.8" y="19.1">Barrel_Jack_Switch</text>
<text x="40.6" y="22.9">PWR_FLAG</text>
<text x="40.6" y="27.9">PWR_FLAG</text>
<text x="203.8" y="25.4">VCC</text>
<text x="252" y="27.9">GND</text>
<text x="33.5" y="33">GND</text>
<text x="21" y="39.4">VCC</text>
<text x="64.1" y="40.6">VCC</text>
<text x="192.3" y="39.4">GND</text>
<text x="25.4" y="46.9">D1</text>
<text x="68.1" y="43.2">U1</text>
<text x="68.1" y="45.7">6502_mainboard_v2</text>
<text x="125.1" y="44.5">VCC</text>
<text x="25.4" y="49.5">POWER</text>
<text x="25.4" y="53.3">R1</text>
<text x="58.9" y="52.1">~{RST}</text>
<text x="67.1" y="51.5" transform="rotate(-90 67.1 51.5)">VCC</text>
<text x="129" y="52.1">W65C22SxP</text>
<text x="129" y="49.5">U2</text>
<text x="214.6" y="49.5">J2</text>
<text x="214.6" y="52.1">Conn_01x16</text>
<text x="25.4" y="55.9">1k</text>
<text x="58.9" y="54.6">CLK</text>
<text x="58.9" y="57.2">~{CLK}</text>
<text x="70.7" y="54.6">A0</text>
<text x="70.7" y="57.2">A1</text>
<text x="70.7" y="59.7">A2</text>
<text x="117.9" y="58.4">~{RES}</text>
<text x="128" y="58.4" transform="rotate(-90 128 58.4)">VCC</text>
<text x="132.4" y="58.4">PA0</text>
<text x="20.8" y="63.5">GND</text>
<text x="58.9" y="61">~{IO1}</text>
<text x="58.9" y="63.5">~{IO2}</text>
<text x="70.7" y="64.8">A4</text>
<text x="70.7" y="62.2">A3</text>
<text x="95.9" y="64.8">VCC</text>
<text x="132.4" y="61">PA1</text>
<text x="132.4" y="63.5">PA2</text>
<text x="58.9" y="66">~{IO3}</text>
<text x="58.9" y="68.6">~{IO4}</text>
<text x="70.7" y="67.3">A5</text>
<text x="70.7" y="69.9">A6</text>
<text x="117.9" y="66">~{IRQ}</text>
<text x="117.9" y="71.1">CS1</text>
<text x="132.4" y="66">PA3</text>
<text x="132.4" y="68.6">PA4</text>
<text x="132.4" y="71.1">PA5</text>
<text x="271.8" y="68.6">J6</text>
<text x="271.8" y="71.1">Conn_01x40</text>
<text x="58.9" y="72.4">~{IRQ1}</text>
<text x="58.9" y="74.9">~{IRQ2}</text>
<text x="58.9" y="77.5">~{IRQ3}</text>
<text x="70.7" y="72.4">A7</text>
<text x="70.7" y="74.9">A8</text>
<text x="70.7" y="77.5">A9</text>
<text x="117.9" y="73.7">~{CS2}</text>
<text x="132.4" y="73.7">PA6</text>
<text x="132.4" y="76.2">PA7</text>
<text x="58.9" y="80">~{IRQ4}</text>
<text x="58.9" y="83.8">~{NMI}</text>
<text x="69.5" y="80">A10</text>
<text x="69.5" y="82.6">A11</text>
<text x="117.9" y="83.8">RS2</text>
<text x="117.9" y="81.3">RS1</text>
<text x="117.9" y="78.7">RS0</text>
<text x="132.4" y="83.8">CA2</text>
<text x="132.4" y="81.3">CA1</text>
<text x="58.9" y="87.6">~{WRITE}</text>
<text x="69.5" y="85.1">A12</text>
<text x="69.5" y="87.6">A13</text>
<text x="117.9" y="86.4">RS3</text>
<text x="132.2" y="88.9">PB0</text>
<text x="219.1" y="85.1">VCC</text>
<text x="238.1" y="86.4">VCC</text>
<text x="58.9" y="90.2">~{READ}</text>
<text x="58.9" y="92.7">R~{W}</text>
<text x="69.5" y="90.2">A14</text>
<text x="69.5" y="92.7">A15</text>
<text x="117.9" y="91.4">R/~{W}</text>
<text x="132.2" y="91.4">PB1</text>
<text x="132.2" y="94">PB2</text>
<text x="212.7" y="91.4">DS1</text>
<text x="213.9" y="95.3">E</text>
<text x="222" y="96" transform="rotate(-90 222 96)">VDD</text>
<text x="222.9" y="91.4">WC1602A</text>
<text x="225.5" y="95.3">VO</text>
<text x="242.6" y="94">RV1</text>
<text x="58.9" y="96.5">RDY</text>
<text x="58.9" y="99.1">BE</text>
<text x="70.5" y="99.1">D0</text>
<text x="70.5" y="101.6">D1</text>
<text x="117.9" y="101.6">D2</text>
<text x="117.9" y="99.1">D1</text>
<text x="117.9" y="96.5">D0</text>
<text x="132.2" y="96.5">PB3</text>
<text x="132.2" y="99.1">PB4</text>
<text x="132.2" y="101.6">PB5</text>
<text x="178.4" y="96.5">VCC</text>
<text x="182.4" y="99.1">U3</text>
<text x="182.4" y="101.6">Keyboard_v1</text>
<text x="213.9" y="100.3">RS</text>
<text x="213.9" y="97.8">R/W</text>
<text x="231.8" y="97.8">VCC</text>
<text x="242.6" y="96.5">10k</text>
<text x="58.9" y="102.9">~{RAM}</text>
<text x="58.9" y="105.4">~{ROM}</text>
<text x="70.5" y="104.1">D2</text>
<text x="70.5" y="106.7">D3</text>
<text x="117.9" y="106.7">D4</text>
<text x="117.9" y="104.1">D3</text>
<text x="132.2" y="104.1">PB6</text>
<text x="132.2" y="106.7">PB7</text>
<text x="181.4" y="107.4" transform="rotate(-90 181.4 107.4)">VCC</text>
<text x="186.1" y="108">D0</text>
<text x="213.9" y="108">D0</text>
<text x="221.2" y="102.9">LED(+)</text>
<text x="221.2" y="105.4">LED(-)</text>
<text x="238" y="105.4">GND</text>
<text x="58.9" y="109.2">~{ROMW}</text>
<text x="58.9" y="113">SYNC</text>
<text x="70.5" y="109.2">D4</text>
<text x="70.5" y="111.8">D5</text>
<text x="117.9" y="111.8">D6</text>
<text x="117.9" y="109.2">D5</text>
<text x="132.2" y="111.8">CB1</text>
<text x="172" y="110.5">IRQ</text>
<text x="172" y="113">VALID_PACKET D2</text>
<text x="186.1" y="110.5">D1</text>
<text x="213.9" y="110.5">D1</text>
<text x="213.9" y="113">D2</text>
<text x="231.7" y="110.5">GND</text>
<text x="58.9" y="115.6">~{VP}</text>
<text x="58.9" y="118.1">~{ML}</text>
<text x="70.5" y="114.3">D6</text>
<text x="70.5" y="116.8">D7</text>
<text x="117.9" y="114.3">D7</text>
<text x="128" y="116.1" transform="rotate(-90 128 116.1)">VSS</text>
<text x="132.2" y="114.3">CB2</text>
<text x="172" y="115.6">BUS_ENABLE</text>
<text x="186.1" y="115.6">D3</text>
<text x="186.1" y="118.1">D4</text>
<text x="213.9" y="115.6">D3</text>
<text x="213.9" y="118.1">D4</text>
<text x="58.9" y="120.7">~{SO}</text>
<text x="67.1" y="121.7" transform="rotate(-90 67.1 121.7)">GND</text>
<text x="186.1" y="125.7">D7</text>
<text x="186.1" y="123.2">D6</text>
<text x="186.1" y="120.7">D5</text>
<text x="213.9" y="120.7">D5</text>
<text x="213.9" y="123.2">D6</text>
<text x="213.9" y="125.7">D7</text>
<text x="40.7" y="130.8">J3</text>
<text x="64" y="130.8">GND</text>
<text x="124.9" y="128.3">GND</text>
<text x="181.4" y="128" transform="rotate(-90 181.4 128)">GND</text>
<text x="222" y="126.7" transform="rotate(-90 222 126.7)">VSS</text>
<text x="271.8" y="127">J7</text>
<text x="271.8" y="129.5">Conn_01x06</text>
<text x="39.4" y="133.4">Mega</text>
<text x="178.3" y="137.2">GND</text>
<text x="219" y="135.9">GND</text>
<text x="112.4" y="142.2">VCC</text>
<text x="110.5" y="150.6">C1</text>
<text x="110.5" y="153.1">10u</text>
<text x="123" y="151.2">C2</text>
<text x="123" y="153.5">100n</text>
<text x="87.6" y="161.3">J4</text>
<text x="62.8" y="166.4">GND</text>
<text x="87.6" y="163.8">Mega</text>
<text x="112.3" y="162.6">GND</text>
<text x="76.8" y="168.9">VCC</text>
<text x="102.2" y="170.2">VCC</text>
<text x="128.9" y="170.2">VCC</text>
<text x="87.6" y="176.5">J5</text>
<text x="87.6" y="179.1">Clock</text>
<text x="114.3" y="176.5">J8</text>
<text x="114.3" y="179.1">Conn_01x02</text>
<text x="141" y="176.5">J9</text>
<text x="141" y="179.1">Conn_01x02</text>
<text x="70.4" y="184.2">GND</text>
<text x="102.1" y="185.2">GND</text>
<text x="128.8" y="185.4">GND</text>
<text x="31" y="186.7">GND</text>
<text x="48.8" y="186.7">GND</text>
</g>
<g font-size="1.8" fill="#840000">
<text x="35" y="12.3">1</text>
<text x="85" y="12.3">2</text>
<text x="135" y="12.3">3</text>
<text x="185" y="12.3">4</text>
<text x="235" y="12.3">5</text>
<text x="285" y="12.3">6</text>
<text x="28.5" y="21.6">1</text>
<text x="265.4" y="19">1</text>
<text x="265.4" y="21.6">2</text>
<text x="28.5" y="26.7">2</text>
<text x="28.5" y="24.1">3</text>
<text x="265.4" y="26.7">4</text>
<text x="265.4" y="24.1">3</text>
<text x="265.4" y="29.2">5</text>
<text x="208.2" y="30.5">1</text>
<text x="208.2" y="33">2</text>
<text x="208.2" y="35.6">3</text>
<text x="265.4" y="31.7">6</text>
<text x="265.4" y="34.3">7</text>
<text x="10.4" y="36.3">A</text>
<text x="208.2" y="38.1">4</text>
<text x="208.2" y="40.6">5</text>
<text x="264.8" y="41.9">10</text>
<text x="265.4" y="36.8">8</text>
<text x="265.4" y="39.4">9</text>
<text x="285.4" y="36.3">A</text>
<text x="65.8" y="46.6" transform="rotate(-90 65.8 46.6)">1</text>
<text x="208.2" y="43.2">6</text>
<text x="208.2" y="45.7">7</text>
<text x="264.8" y="44.4">11</text>
<text x="264.8" y="47">12</text>
<text x="56.5" y="50.8">3</text>
<text x="56.5" y="53.3">4</text>
<text x="74.2" y="53.3">6</text>
<text x="126.7" y="52.3" transform="rotate(-90 126.7 52.3)">20</text>
<text x="207.6" y="53.3">10</text>
<text x="208.2" y="48.3">8</text>
<text x="208.2" y="50.8">9</text>
<text x="264.8" y="49.5">13</text>
<text x="264.8" y="52.1">14</text>
<text x="55.9" y="59.7">30</text>
<text x="56.5" y="55.9">5</text>
<text x="74.2" y="55.9">7</text>
<text x="74.2" y="58.4">8</text>
<text x="113" y="59.7">25</text>
<text x="113" y="57.1">34</text>
<text x="139" y="57.1">2</text>
<text x="139" y="59.7">3</text>
<text x="207.6" y="55.9">11</text>
<text x="207.6" y="58.4">12</text>
<text x="264.8" y="54.6">15</text>
<text x="264.8" y="57.1">16</text>
<text x="264.8" y="59.7">17</text>
<text x="55.9" y="62.2">31</text>
<text x="55.9" y="64.8">32</text>
<text x="73.6" y="63.5">10</text>
<text x="74.2" y="61">9</text>
<text x="113" y="64.8">21</text>
<text x="139" y="62.2">4</text>
<text x="139" y="64.8">5</text>
<text x="207.6" y="61">13</text>
<text x="207.6" y="63.5">14</text>
<text x="264.8" y="62.2">18</text>
<text x="264.8" y="64.8">19</text>
<text x="55.9" y="67.3">33</text>
<text x="55.9" y="71.1">34</text>
<text x="73.6" y="66">11</text>
<text x="73.6" y="68.6">12</text>
<text x="73.6" y="71.1">13</text>
<text x="113" y="69.8">24</text>
<text x="139" y="67.3">6</text>
<text x="139" y="69.8">7</text>
<text x="207.6" y="66">15</text>
<text x="207.6" y="68.6">16</text>
<text x="264.8" y="67.3">20</text>
<text x="264.8" y="69.8">21</text>
<text x="55.9" y="73.7">35</text>
<text x="55.9" y="76.2">36</text>
<text x="73.6" y="73.7">14</text>
<text x="73.6" y="76.2">15</text>
<text x="113" y="72.4">23</text>
<text x="113" y="77.5">38</text>
<text x="139" y="72.4">8</text>
<text x="139" y="74.9">9</text>
<text x="264.8" y="72.4">22</text>
<text x="264.8" y="74.9">23</text>
<text x="264.8" y="77.5">24</text>
<text x="55.9" y="78.7">37</text>
<text x="55.9" y="82.5">38</text>
<text x="73.6" y="78.7">16</text>
<text x="73.6" y="81.3">17</text>
<text x="73.6" y="83.8">18</text>
<text x="113" y="82.5">36</text>
<text x="113" y="80">37</text>
<text x="138.4" y="82.5">39</text>
<text x="138.4" y="80">40</text>
<text x="264.8" y="80">25</text>
<text x="264.8" y="82.5">26</text>
<text x="10.3" y="86.3">B</text>
<text x="55.9" y="86.4">39</text>
<text x="55.9" y="88.9">40</text>
<text x="73.6" y="86.4">19</text>
<text x="73.6" y="88.9">20</text>
<text x="113" y="85.1">35</text>
<text x="138.4" y="87.6">10</text>
<text x="264.8" y="85.1">27</text>
<text x="264.8" y="87.6">28</text>
<text x="285.3" y="86.3">B</text>
<text x="55.9" y="91.4">41</text>
<text x="55.9" y="95.2">42</text>
<text x="73.6" y="91.4">21</text>
<text x="113" y="95.2">33</text>
<text x="113" y="90.2">22</text>
<text x="138.4" y="90.2">11</text>
<text x="138.4" y="92.7">12</text>
<text x="138.4" y="95.2">13</text>
<text x="211.4" y="94">6</text>
<text x="220.7" y="91.1" transform="rotate(-90 220.7 91.1)">2</text>
<text x="229.2" y="94">3</text>
<text x="236.2" y="94">2</text>
<text x="239.8" y="91.7" transform="rotate(-90 239.8 91.7)">3</text>
<text x="264.8" y="90.2">29</text>
<text x="264.8" y="92.7">30</text>
<text x="264.8" y="95.2">31</text>
<text x="55.9" y="97.8">43</text>
<text x="55.9" y="101.6">44</text>
<text x="73.6" y="97.8">22</text>
<text x="73.6" y="100.3">23</text>
<text x="113" y="100.3">31</text>
<text x="113" y="97.8">32</text>
<text x="138.4" y="97.8">14</text>
<text x="138.4" y="100.3">15</text>
<text x="211.4" y="99.1">4</text>
<text x="211.4" y="96.5">5</text>
<text x="228.6" y="101.6">15</text>
<text x="239.8" y="98.1" transform="rotate(-90 239.8 98.1)">1</text>
<text x="264.8" y="97.8">32</text>
<text x="264.8" y="100.3">33</text>
<text x="55.9" y="104.1">45</text>
<text x="55.9" y="107.9">46</text>
<text x="73.6" y="102.9">24</text>
<text x="73.6" y="105.4">25</text>
<text x="73.6" y="107.9">26</text>
<text x="113" y="107.9">28</text>
<text x="113" y="105.4">29</text>
<text x="113" y="102.9">30</text>
<text x="138.4" y="102.9">16</text>
<text x="138.4" y="105.4">17</text>
<text x="180.1" y="102.5" transform="rotate(-90 180.1 102.5)">1</text>
<text x="189.2" y="106.7">13</text>
<text x="211.4" y="106.7">7</text>
<text x="228.6" y="104.1">16</text>
<text x="264.8" y="102.9">34</text>
<text x="264.8" y="105.4">35</text>
<text x="264.8" y="107.9">36</text>
<text x="55.9" y="111.8">47</text>
<text x="73.6" y="110.5">27</text>
<text x="73.6" y="113">28</text>
<text x="113" y="113">26</text>
<text x="113" y="110.5">27</text>
<text x="138.4" y="110.5">18</text>
<text x="138.4" y="113">19</text>
<text x="169.5" y="109.2">3</text>
<text x="169.5" y="111.8">4</text>
<text x="189.2" y="111.8">11</text>
<text x="189.2" y="109.2">12</text>
<text x="211.4" y="109.2">8</text>
<text x="211.4" y="111.8">9</text>
<text x="264.8" y="110.5">37</text>
<text x="264.8" y="113">38</text>
<text x="55.9" y="114.3">48</text>
<text x="55.9" y="116.8">49</text>
<text x="55.9" y="119.4">50</text>
<text x="73.6" y="115.6">29</text>
<text x="169.5" y="114.3">5</text>
<text x="189.2" y="114.3">10</text>
<text x="189.8" y="119.4">8</text>
<text x="189.8" y="116.8">9</text>
<text x="210.8" y="114.3">10</text>
<text x="210.8" y="116.8">11</text>
<text x="210.8" y="119.4">12</text>
<text x="264.8" y="115.6">39</text>
<text x="264.8" y="118.1">40</text>
<text x="65.8" y="124.1" transform="rotate(-90 65.8 124.1)">2</text>
<text x="126.7" y="120.3" transform="rotate(-90 126.7 120.3)">1</text>
<text x="189.8" y="124.5">6</text>
<text x="189.8" y="121.9">7</text>
<text x="210.8" y="121.9">13</text>
<text x="210.8" y="124.5">14</text>
<text x="265.4" y="120.6">1</text>
<text x="265.4" y="125.7">3</text>
<text x="265.4" y="123.2">2</text>
<text x="180.1" y="130.5" transform="rotate(-90 180.1 130.5)">2</text>
<text x="220.7" y="129.2" transform="rotate(-90 220.7 129.2)">1</text>
<text x="265.4" y="128.3">4</text>
<text x="265.4" y="130.8">5</text>
<text x="10.3" y="136.3">C</text>
<text x="36.8" y="135.9">2</text>
<text x="265.4" y="133.3">6</text>
<text x="285.3" y="136.3">C</text>
<text x="36.8" y="138.4">4</text>
<text x="36.8" y="141">6</text>
<text x="36.8" y="143.5">8</text>
<text x="45.7" y="138.4">3</text>
<text x="45.7" y="141">5</text>
<text x="45.7" y="143.5">7</text>
<text x="36.2" y="146">10</text>
<text x="36.2" y="148.6">12</text>
<text x="45.1" y="148.6">11</text>
<text x="45.7" y="146">9</text>
<text x="36.2" y="151.1">14</text>
<text x="36.2" y="153.7">16</text>
<text x="45.1" y="151.1">13</text>
<text x="45.1" y="153.7">15</text>
<text x="36.2" y="156.2">18</text>
<text x="36.2" y="158.7">20</text>
<text x="36.2" y="161.3">22</text>
<text x="45.1" y="156.2">17</text>
<text x="45.1" y="158.7">19</text>
<text x="45.1" y="161.3">21</text>
<text x="81.2" y="157.5">1</text>
<text x="81.2" y="160">2</text>
<text x="36.2" y="163.8">24</text>
<text x="36.2" y="166.4">26</text>
<text x="45.1" y="163.8">23</text>
<text x="45.1" y="166.4">25</text>
<text x="81.2" y="162.6">3</text>
<text x="81.2" y="165.1">4</text>
<text x="36.2" y="168.9">28</text>
<text x="36.2" y="171.4">30</text>
<text x="36.2" y="174">32</text>
<text x="45.1" y="168.9">27</text>
<text x="45.1" y="171.4">29</text>
<text x="45.1" y="174">31</text>
<text x="81.2" y="174">1</text>
<text x="36.2" y="176.5">34</text>
<text x="36.2" y="179.1">36</text>
<text x="45.1" y="176.5">33</text>
<text x="45.1" y="179.1">35</text>
<text x="81.2" y="176.5">2</text>
<text x="81.2" y="179.1">3</text>
<text x="107.9" y="175.3">1</text>
<text x="107.9" y="177.8">2</text>
<text x="134.6" y="175.3">1</text>
<text x="134.6" y="177.8">2</text>
<text x="10.3" y="186.3">D</text>
<text x="285.3" y="186.3">D</text>
<text x="35" y="200.3">1</text>
<text x="85" y="200.3">2</text>
<text x="135" y="200.3">3</text>
<text x="185" y="200.3">4</text>
<text x="235" y="200.3">5</text>
<text x="285" y="200.3">6</text>
</g>
<g font-size="1.8">
<text x="260.3" y="26.6">CLK</text>
<text x="260.3" y="24">~{RST}3</text>
<text x="260.3" y="29.1">~{CLK}5</text>
<text x="198.1" y="35.5">VIA_CB2</text>
<text x="256.5" y="31.6">A15</text>
<text x="256.5" y="34.2">A14</text>
<text x="198.1" y="40.5">VIA_CA2</text>
<text x="198.1" y="38">VIA_CB1</text>
<text x="256.5" y="41.8">A11</text>
<text x="256.5" y="36.7">A13</text>
<text x="256.5" y="39.3">A12</text>
<text x="198.1" y="45.6">VIA_PB6</text>
<text x="198.1" y="43.1">VIA_PB7</text>
<text x="256.5" y="44.3">A10</text>
<text x="256.5" y="46.9">A9</text>
<text x="47" y="50.7">~{RST}</text>
<text x="47" y="53.2">CLK</text>
<text x="78.8" y="53.2">A0</text>
<text x="198.1" y="48.2">VIA_PB5</text>
<text x="201.9" y="50.7">PA7</text>
<text x="201.9" y="53.2">PA6</text>
<text x="256.5" y="49.4">A8</text>
<text x="256.5" y="52">A7</text>
<text x="47" y="59.6">~{CS_VIA} 30</text>
<text x="47" y="55.8">~{CLK}</text>
<text x="78.8" y="58.3">A2</text>
<text x="78.8" y="55.8">A1</text>
<text x="105.4" y="59.6">CLK</text>
<text x="105.4" y="57">~{RST}</text>
<text x="143.6" y="57">PA0</text>
<text x="143.6" y="59.6">PA1</text>
<text x="201.9" y="55.8">PA5</text>
<text x="201.9" y="58.3">PA4</text>
<text x="256.5" y="59.6">A4</text>
<text x="256.5" y="57">A5</text>
<text x="256.5" y="54.5">A6</text>
<text x="47" y="64.7">~{IO3}</text>
<text x="47" y="62.1">~{IO2}</text>
<text x="78.8" y="60.9">A3</text>
<text x="78.8" y="65.9">A5</text>
<text x="78.8" y="63.4">A4</text>
<text x="102.9" y="64.7">~{IRQ_VIA} 21</text>
<text x="143.6" y="62.1">PA2</text>
<text x="143.6" y="64.7">PA3</text>
<text x="201.9" y="60.9">PA3</text>
<text x="201.9" y="63.4">PA2</text>
<text x="201.9" y="65.9">PA1</text>
<text x="256.5" y="62.1">A3</text>
<text x="256.5" y="64.7">A2</text>
<text x="47" y="71">~{IRQ_VIA}34</text>
<text x="47" y="67.2">~{IO4}</text>
<text x="78.8" y="71">A7</text>
<text x="78.8" y="68.5">A6</text>
<text x="143.6" y="69.7">PA5</text>
<text x="143.6" y="67.2">PA4</text>
<text x="201.9" y="68.5">PA0</text>
<text x="256.5" y="67.2">A1</text>
<text x="256.5" y="69.7">A0</text>
<text x="47" y="73.6">~{IRQ2}</text>
<text x="47" y="76.1">~{IRQ3}</text>
<text x="78.8" y="76.1">A9</text>
<text x="78.8" y="73.6">A8</text>
<text x="102.9" y="72.3">~{CS_VIA}</text>
<text x="106.7" y="77.4">A0</text>
<text x="143.6" y="72.3">PA6</text>
<text x="143.6" y="74.8">PA7</text>
<text x="256.5" y="77.4">D5</text>
<text x="256.5" y="72.3">D7</text>
<text x="256.5" y="74.8">D6</text>
<text x="47" y="78.6">~{IRQ4}</text>
<text x="47" y="82.4">~{NMI}</text>
<text x="77.6" y="78.6">A10</text>
<text x="77.6" y="81.2">A11</text>
<text x="77.6" y="83.7">A12</text>
<text x="106.7" y="82.4">A2</text>
<text x="106.7" y="79.9">A1</text>
<text x="144.9" y="82.4">VIA_CA2</text>
<text x="145.5" y="79.9">KB_IRQ</text>
<text x="256.5" y="82.4">D3</text>
<text x="256.5" y="79.9">D4</text>
<text x="47" y="86.3">~{WR}</text>
<text x="47" y="88.8">~{RD}</text>
<text x="77.6" y="86.3">A13</text>
<text x="77.6" y="88.8">A14</text>
<text x="106.7" y="85">A3</text>
<text x="146.6" y="87.5">LCD_E</text>
<text x="256.5" y="87.5">D1</text>
<text x="256.5" y="85">D2</text>
<text x="47" y="95.1">RDY</text>
<text x="47" y="91.3">R~{W}</text>
<text x="77.6" y="91.3">A15</text>
<text x="106.7" y="95.1">D0</text>
<text x="145" y="90.1">LCD_RW</text>
<text x="145.2" y="92.6">LCD_RS</text>
<text x="147.6" y="95.1">KB_E</text>
<text x="201.9" y="93.9">LCD_E</text>
<text x="256.5" y="95.1">~{IO3}</text>
<text x="256.5" y="92.6">~{IO4}</text>
<text x="256.5" y="90.1">D0</text>
<text x="47" y="97.7">BE</text>
<text x="78.6" y="97.7">D0</text>
<text x="78.6" y="100.2">D1</text>
<text x="106.7" y="100.2">D2</text>
<text x="106.7" y="97.7">D1</text>
<text x="143.7" y="97.7">KB_VALID</text>
<text x="144.7" y="100.2">VIA_PB5</text>
<text x="201.9" y="99">LCD_RS</text>
<text x="201.9" y="96.4">LCD_RW</text>
<text x="256.5" y="100.2">~{IRQ4}</text>
<text x="256.5" y="97.7">~{IO2}</text>
<text x="47" y="107.8">~{ROMW} 46</text>
<text x="78.6" y="102.8">D2</text>
<text x="78.6" y="105.3">D3</text>
<text x="78.6" y="107.8">D4</text>
<text x="106.7" y="102.8">D3</text>
<text x="106.7" y="105.3">D4</text>
<text x="106.7" y="107.8">D5</text>
<text x="144.7" y="102.8">VIA_PB6</text>
<text x="144.7" y="105.3">VIA_PB7</text>
<text x="193.1" y="106.6">PA0</text>
<text x="201.9" y="106.6">PA0</text>
<text x="256.5" y="107.8">~{NMI}</text>
<text x="256.5" y="105.3">~{IRQ2}</text>
<text x="256.5" y="102.8">~{IRQ3}</text>
<text x="47" y="111.7">SYNC</text>
<text x="78.6" y="112.9">D6</text>
<text x="78.6" y="110.4">D5</text>
<text x="106.7" y="110.4">D6</text>
<text x="106.7" y="112.9">D7</text>
<text x="144.7" y="110.4">VIA_CB1</text>
<text x="144.7" y="112.9">VIA_CB2</text>
<text x="158.7" y="109.1">KB_IRQ</text>
<text x="158.7" y="111.7">KB_VALID</text>
<text x="193.1" y="111.7">PA2</text>
<text x="193.1" y="109.1">PA1</text>
<text x="201.9" y="111.7">PA2</text>
<text x="201.9" y="109.1">PA1</text>
<text x="256.5" y="110.4">~{WR}</text>
<text x="256.5" y="112.9">~{RD}</text>
<text x="47" y="114.2">~{VP}</text>
<text x="47" y="116.7">~{ML}</text>
<text x="78.6" y="115.5">D7</text>
<text x="158.7" y="114.2">KB_E</text>
<text x="193.1" y="114.2">PA3</text>
<text x="193.1" y="116.7">PA4</text>
<text x="193.1" y="119.3">PA5</text>
<text x="201.9" y="119.3">PA5</text>
<text x="201.9" y="114.2">PA3</text>
<text x="201.9" y="116.7">PA4</text>
<text x="256.5" y="115.5">R~{W}</text>
<text x="256.5" y="118">RDY</text>
<text x="193.1" y="121.8">PA6</text>
<text x="193.1" y="124.4">PA7</text>
<text x="201.9" y="121.8">PA6</text>
<text x="201.9" y="124.4">PA7</text>
<text x="256.5" y="123.1">~{ROMW} 2</text>
<text x="256.5" y="125.6">SYNC</text>
<text x="256.5" y="120.5">BE</text>
<text x="256.5" y="128.2">~{VP}</text>
<text x="256.5" y="130.7">~{ML}</text>
<text x="25.4" y="135.8">+5V(MEGA)</text>
<text x="45.7" y="135.9">1 +5V(MEGA)</text>
<text x="25.4" y="138.3">A0</text>
<text x="25.4" y="143.4">A4</text>
<text x="25.4" y="140.9">A2</text>
<text x="56" y="143.4">A5</text>
<text x="56" y="140.9">A3</text>
<text x="56" y="138.3">A1</text>
<text x="25.4" y="145.9">A6</text>
<text x="25.4" y="148.5">A15</text>
<text x="54.8" y="148.5">A14</text>
<text x="56" y="145.9">A7</text>
<text x="25.4" y="151">A13</text>
<text x="25.4" y="153.6">A11</text>
<text x="54.8" y="153.6">A10</text>
<text x="54.8" y="151">A12</text>
<text x="25.4" y="158.6">MEGA_PD7</text>
<text x="25.4" y="161.2">BE</text>
<text x="25.4" y="156.1">A9</text>
<text x="48.6" y="158.6">MEGA_PG2</text>
<text x="52.8" y="161.2">~{ROMW}</text>
<text x="56" y="156.1">A8</text>
<text x="68.6" y="157.4">+5V(MEGA)</text>
<text x="25.4" y="166.3">D5</text>
<text x="25.4" y="163.7">D7</text>
<text x="55.8" y="166.3">D4</text>
<text x="55.8" y="163.7">D6</text>
<text x="68.6" y="165">MEGA_PD7</text>
<text x="68.6" y="162.5">MEGA_PG2</text>
<text x="25.4" y="168.8">D3</text>
<text x="25.4" y="171.3">D1</text>
<text x="25.4" y="173.9">~{RST}</text>
<text x="55.5" y="173.9">R~{W}</text>
<text x="55.8" y="171.3">D0</text>
<text x="55.8" y="168.8">D2</text>
<text x="25.4" y="176.4">SYNC</text>
<text x="54.7" y="176.4">CLK</text>
<text x="74.9" y="179">CLK</text>
</g>
<g font-size="1.8" fill="#000084">
<text x="158.7" y="77.4">PA[0..7]</text>
<text x="238.8" y="72.3">A[0..15]</text>
<text x="86.4" y="93.9">A[0..15]</text>
<text x="238.8" y="115.5">D[0..7]</text>
<text x="86.4" y="125.6">D[0..7]</text>
</g>
</svg>
